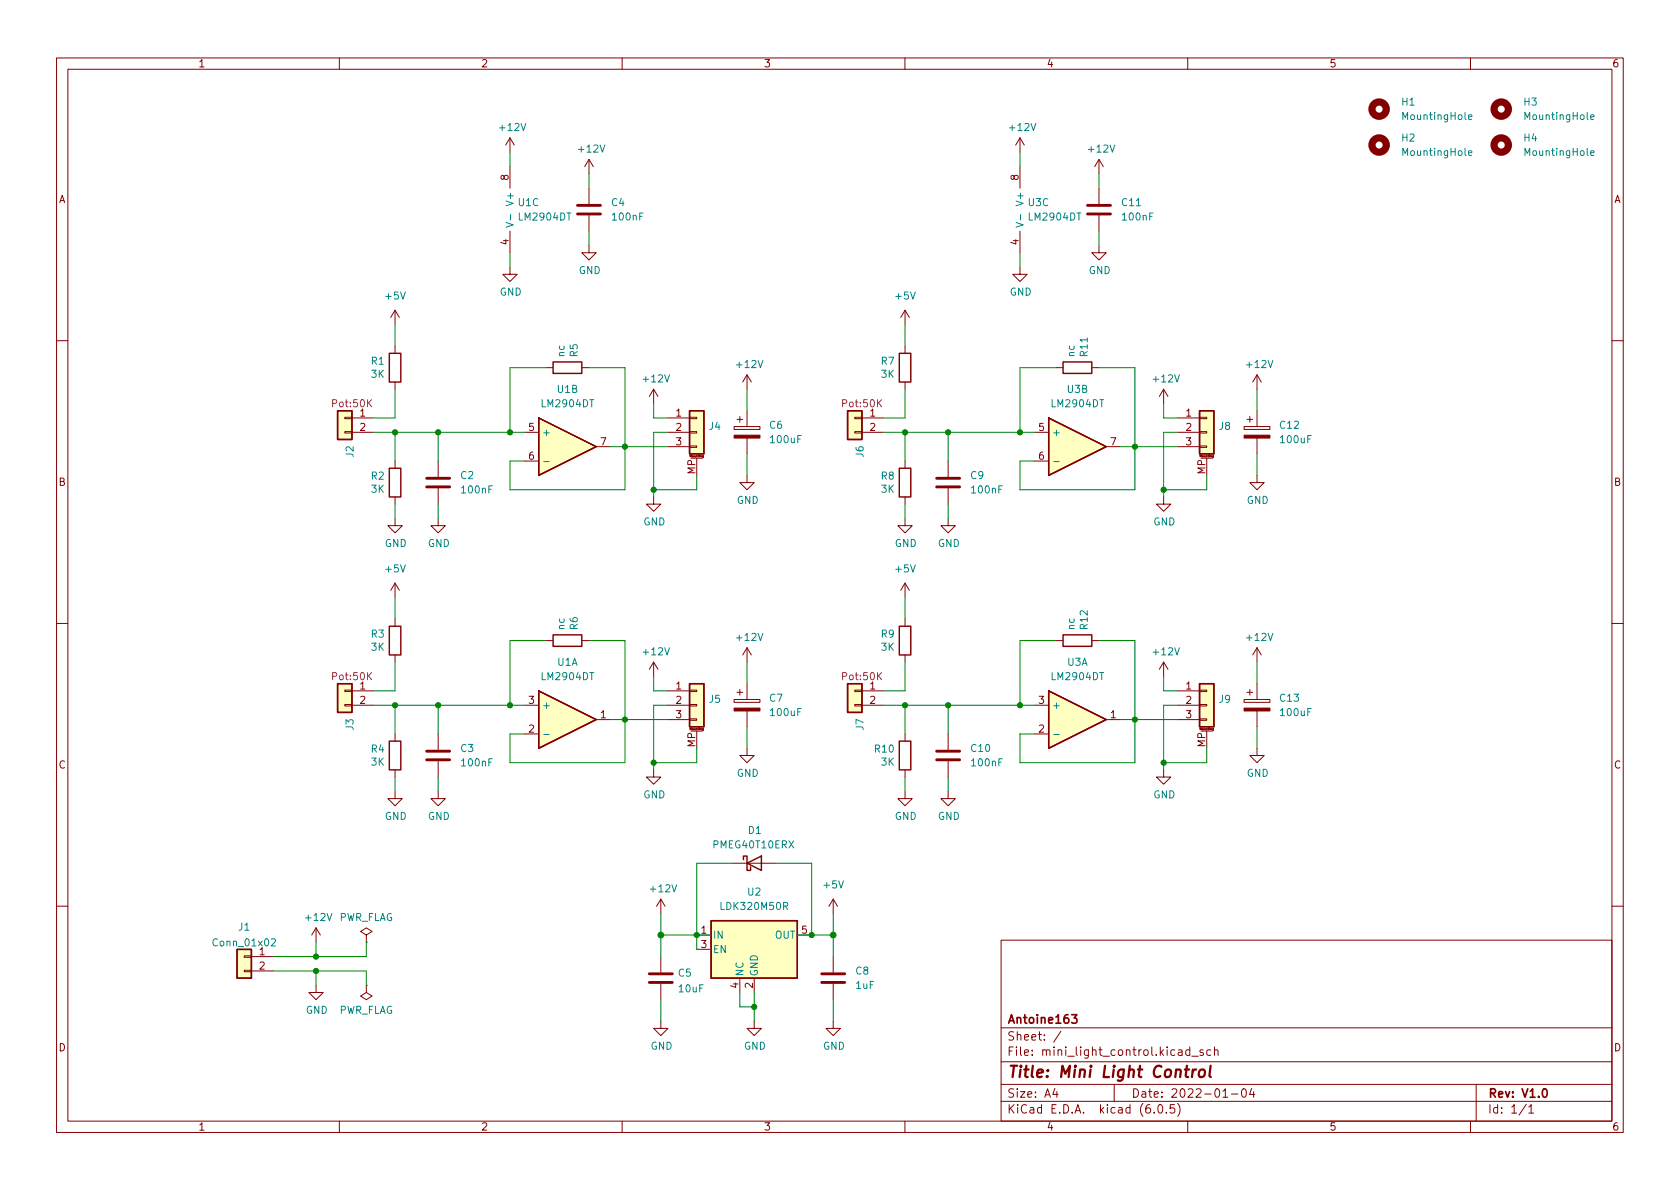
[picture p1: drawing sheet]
<svg xmlns="http://www.w3.org/2000/svg" width="297mm" height="210mm" viewBox="0 0 297 210" stroke-linecap="round" stroke-linejoin="round" font-family="sans-serif">
<g fill="none" stroke="#840000" stroke-width=".18">
<path d="M10 10.2h277v190.1h-277zM12 12.2h273v186.1h-273zM60 10.2v2M110 10.2v2M160 10.2v2M210 10.2v2M260 10.2v2M90.2 24.4v2.5M90.2 29.5v3.8M90.2 24.4l-.8 1.2M90.2 24.4l.7 1.2M104.1 28.2v2.5"/>
<path d="M104.1 33.3v2.8M104.1 38.1v2.8M104.1 28.2l-.7 1.3M104.1 28.2l.8 1.3M180.3 24.4l-.7 1.2M180.3 24.4v2.5M180.3 29.5v3.8M180.3 24.4l.8 1.2M194.3 28.2l-.8 1.3M194.3 28.2v2.5M194.3 33.3v2.8M194.3 38.1v2.8"/>
<path d="M194.3 28.2l.8 1.3M69.8 54.9v2.5M69.8 54.9l-.7 1.2M69.8 54.9l.8 1.2M90.2 47.2v1.3h1.2l-1.2 1.3-1.3-1.3h1.3M90.2 40.9v3.8M104.1 43.4v1.3h1.3l-1.3 1.3-1.2-1.3h1.2M160 54.9v2.5M160 54.9l-.7 1.2M160 54.9l.8 1.2M180.3 47.2v1.3h1.3l-1.3 1.3-1.2-1.3h1.2M180.3 40.9v3.8"/>
<path d="M194.3 43.4v1.3h1.3l-1.3 1.3-1.3-1.3h1.3M10 60.2h2M61 76.3h1.2v.3h-1.2zM61 73.8h1.2v.2h-1.2zM62.2 76.4h3.8M62.2 73.9h3.8M69.8 61.2v1.3M69.8 67.6v1.2M92.7 76.4h2.5M96.5 65h1.3M102.9 65h1.2M105.4 79h2.5"/>
<path d="M115.6 68.8l-.8 1.3M115.6 68.8v2.6M115.6 68.8l.7 1.3M118.1 76.4h3.8M118.1 79h3.8M118.1 73.9h3.8M121.9 78.9h1.3v.2h-1.3zM121.9 76.3h1.3v.3h-1.3zM121.9 73.8h1.3v.2h-1.3zM129.8 75.4h4.6v.5h-4.6zM130.3 74.2h1M130.8 73.7v1"/>
<path d="M132.1 66.3l-.8 1.3M132.1 66.3v2.5M132.1 72.6v2.8M132.1 77.5v2.8M132.1 66.3l.7 1.3M151.1 76.3h1.3v.3h-1.3zM151.1 73.8h1.3v.2h-1.3zM152.4 76.4h3.8M152.4 73.9h3.8M160 61.2v1.3M160 67.6v1.2M182.9 76.4h2.5"/>
<path d="M186.7 65h1.3M193 65h1.3M195.6 79h2.5M205.7 68.8l-.7 1.3M205.7 68.8v2.6M205.7 68.8l.8 1.3M208.3 76.4h3.8M208.3 79h3.8M208.3 73.9h3.8M212.1 78.9h1.3v.2h-1.3zM212.1 76.3h1.3v.3h-1.3zM212.1 73.8h1.3v.2h-1.3z"/>
<path d="M220 75.4h4.5v.5h-4.5zM220.5 74.2h1M221 73.7v1M222.2 66.3v2.5M222.2 72.6v2.8M222.2 77.5v2.8M222.2 66.3l-.7 1.3M222.2 66.3l.8 1.3M285 60.2h2M69.8 91.7v1.3h1.3l-1.3 1.2-1.2-1.2h1.2M69.8 81.5v1.3M69.8 87.9v1.2"/>
<path d="M77.5 91.7v1.3h1.2l-1.2 1.2-1.3-1.2h1.3M77.5 81.5v2.8M77.5 86.4v2.7M92.7 81.5h2.5M115.6 87.9v1.2h1.2l-1.2 1.3-1.3-1.3h1.3M122.2 81h2M123.2 81v3.1M124.4 80.6v.3h-.2M124.4 80.6h-.2v.2h.2M132.1 84.1v1.2h1.2l-1.2 1.3-1.3-1.3h1.3M160 91.7v1.3h1.3l-1.3 1.2-1.3-1.2h1.3M160 81.5v1.3"/>
<path d="M160 87.9v1.2M167.6 91.7v1.3h1.3l-1.3 1.2-1.2-1.2h1.2M167.6 81.5v2.8M167.6 86.4v2.7M182.9 81.5h2.5M205.7 87.9v1.2h1.3l-1.3 1.3-1.2-1.3h1.2M212.3 81h2.1M213.4 81v3.1M214.5 80.6v.3h-.1M214.5 80.6h-.1v.2h.1M222.2 84.1v1.2h1.3l-1.3 1.3-1.2-1.3h1.2M10 110.2h2"/>
<path d="M69.8 103.1v2.6M69.8 109.5v1.2M69.8 115.8v1.3M69.8 103.1l-.7 1.3M69.8 103.1l.8 1.3M96.5 113.3h1.3M102.9 113.3h1.2M115.6 117.1v2.5M115.6 117.1l-.8 1.3M115.6 117.1l.7 1.3M132.1 114.5v2.6M132.1 114.5l-.8 1.3"/>
<path d="M132.1 114.5l.7 1.3M160 103.1v2.6M160 109.5v1.2M160 115.8v1.3M160 103.1l-.7 1.3M160 103.1l.8 1.3M186.7 113.3h1.3M193 113.3h1.3M205.7 117.1v2.5M205.7 117.1l-.7 1.3M205.7 117.1l.8 1.3M222.2 114.5l-.7 1.3"/>
<path d="M222.2 114.5v2.6M222.2 114.5l.8 1.3M285 110.2h2M61 124.6h1.2v.2h-1.2zM61 122h1.2v.3h-1.2zM62.2 122.2h3.8M62.2 124.7h3.8M69.8 139.9v1.3h1.3l-1.3 1.3-1.2-1.3h1.2M69.8 129.8v1.3M69.8 136.1v1.3M77.5 139.9v1.3h1.2l-1.2 1.3-1.3-1.3h1.3M77.5 129.8v2.8"/>
<path d="M77.5 134.6v2.8M92.7 124.7h2.5M92.7 129.8h2.5M105.4 127.2h2.5M115.6 136.1v1.3h1.2l-1.2 1.3-1.3-1.3h1.3M118.1 122.2h3.8M118.1 124.7h3.8M118.1 127.2h3.8M121.9 127.1h1.3v.3h-1.3zM121.9 124.6h1.3v.2h-1.3zM121.9 122h1.3v.3h-1.3zM122.2 129.3h2"/>
<path d="M123.2 129.3v3M124.4 128.8v.3l-.2 .1M124.4 128.8l-.2 .1v.2h.2M129.8 123.7h4.6v.5h-4.6zM130.3 122.4h1M130.8 121.9v1M132.1 132.3v1.3h1.2l-1.2 1.3-1.3-1.3h1.3M132.1 120.9v2.8M132.1 125.7v2.8M151.1 124.6h1.3v.2h-1.3zM151.1 122h1.3v.3h-1.3zM152.4 122.2h3.8"/>
<path d="M152.4 124.7h3.8M160 139.9v1.3h1.3l-1.3 1.3-1.3-1.3h1.3M160 129.8v1.3M160 136.1v1.3M167.6 139.9v1.3h1.3l-1.3 1.3-1.2-1.3h1.2M167.6 129.8v2.8M167.6 134.6v2.8M182.9 124.7h2.5M182.9 129.8h2.5M195.6 127.2h2.5M205.7 136.1v1.3h1.3l-1.3 1.3-1.2-1.3h1.2M208.3 122.2h3.8"/>
<path d="M208.3 124.7h3.8M208.3 127.2h3.8M212.1 127.1h1.3v.3h-1.3zM212.1 124.6h1.3v.2h-1.3zM212.1 122h1.3v.3h-1.3zM212.3 129.3h2.1M213.4 129.3v3M214.5 128.8v.3l-.1 .1M214.5 128.8l-.1 .1v.2h.1M220 123.7h4.5v.5h-4.5zM220.5 122.4h1M221 121.9v1"/>
<path d="M222.2 132.3v1.3h1.3l-1.3 1.3-1.2-1.3h1.2M222.2 120.9v2.8M222.2 125.7v2.8M116.8 159l-.7 1.3M116.8 159v2.5M116.8 159l.8 1.3M129.5 152.6h7.7M147.3 159l-.7 1.3M147.3 159v2.5M147.3 159l.8 1.3M10 160.2h2M43.2 171.6h1.2v.2h-1.2z"/>
<path d="M43.2 169h1.2v.3h-1.2zM44.4 169.2h3.9M44.4 171.7h3.9M55.9 174.2v1.3h1.2l-1.2 1.3-1.3-1.3h1.3M55.9 164.1l-.8 1.2M55.9 164.1v2.5M55.9 164.1l.7 1.2M64.8 165.3l1-.6-1-.6-1 .6 1 .6v1.3M64.8 166.6h.1M64.8 174.2v1.3l1 .6-1 .7-1-.7 1-.6M64.8 174.2h.1M116.8 169.2v2.8"/>
<path d="M116.8 174v2.8M123.2 165.3h2.5M123.2 167.9h2.5M130.8 173v2.5M133.3 173v2.5M141 165.3h2.5M147.3 169.2v2.8M147.3 174v2.8M177 166.3h108v32h-108zM285 160.2h2M60 198.3v2M110 198.3v2"/>
<path d="M116.8 180.6v1.3h1.3l-1.3 1.2-1.2-1.2h1.2M133.3 180.6v1.3h1.3l-1.3 1.2-1.2-1.2h1.2M147.3 180.6v1.3h1.3l-1.3 1.2-1.3-1.2h1.3M160 198.3v2M177 194.8h108M177 191.8h108M177 187.8h108M177 181.8h108M186.5 192.5l-.4 1h1M186.9 193v1M187.6 182.4l-1.3 1.9M197 191.8v3"/>
<path d="M204.1 196.7v.1M204.9 195.4l.2-.1a.81 .81 0 0 1 .6 .7 .81 .81 0 0 1-.3 .8h-.2a.81 .81 0 0 1-.6-.6 .81 .81 0 0 1 .3-.8zM206.2 196.7v.1M207.6 195.3h-.7v.7l.2-.1 .5 .1 .1 .2-.1 .5-.2 .1-.5-.1M208.2 195.1a1.72 1.72 0 0 1 0 2.3M210 198.3v2M210.4 185.7l-.5-.1-.3 .3v.4l.2 .3h.6M210.4 185.1v1.5M210.7 186.8h1.2M212.7 185.7l-.3-.1-.3 .2 .1 .3 .5 .1v.4h-.6M214.1 185.7l-.5-.1-.2 .3v.4l.1 .3h.6M214.7 185.8l.2-.2 .4 .1 .1 .9"/>
<path d="M214.7 185.1v1.5M216.2 194h.9M217.7 193.5h1.2M219.7 192.6l.2-.1a.81 .81 0 0 1 .5 .7 .81 .81 0 0 1-.3 .8h-.1a.81 .81 0 0 1-.6-.6 .81 .81 0 0 1 .3-.8zM221.3 192.5l-.4 1h1M221.6 193v1M260 198.3v2M261 191.8v6.5M269.9 195.3l-1.3 1.9M270.3 195.8l.4-.5v1.5M270.3 196.8h.9"/>
</g>
<path d="M189.5 179.4h.9l-.5 .6 .4 .1v.7l-.2 .1h-.4l-.2-.1M272.9 192.6l.2-.1a.8 .8 0 0 1 .5 .8 .8 .8 0 0 1-.5 .7 1 1 0 0 1-.2-1.4z" fill="none" stroke="#840000" stroke-width=".3"/>
<path d="M210.9 189.1l-.1 1.4M211.5 189.1l-.4 .1-.2 .3M212.1 189.3a.52 .52 0 0 1 .6-.2 .52 .52 0 0 1 .4 .4l-.1 .6a.55 .55 0 0 1-.5 .4 .55 .55 0 0 1-.6-.4zM214 188.5l-.2 1.7 .3 .3" fill="none" stroke="#840000" stroke-width=".4"/>
<g fill="#840000" stroke="#840000" stroke-width=".18">
<path d="M220 125.2h4.5v.5h-4.5z"/>
<path d="M129.8 125.2h4.6v.5h-4.6z"/>
<path d="M129.8 77h4.6v.5h-4.6z"/>
<path d="M220 77h4.5v.5h-4.5z"/>
</g>
<g fill="none" stroke="#840000" stroke-width=".25">
<path d="M59.7 72.6h2.5v5.1h-2.5zM68.8 62.5h2.1v5.1h-2.1zM95.2 73.9l10.2 5.1-10.2 5.1zM97.8 64h5.1v2h-5.1zM121.9 72.6h2.6v7.7h-2.6zM149.9 72.6h2.5v5.1h-2.5zM159 62.5h2v5.1h-2zM185.4 73.9l10.2 5.1-10.2 5.1zM188 64h5v2h-5zM212.1 72.6h2.5v7.7h-2.5zM68.8 82.8h2.1v5.1h-2.1zM159 82.8h2v5.1h-2z"/>
<path d="M68.8 110.7h2.1v5.1h-2.1zM97.8 112.3h5.1v2h-5.1zM159 110.7h2v5.1h-2zM188 112.3h5v2h-5zM59.7 120.9h2.5v5.1h-2.5zM68.8 131.1h2.1v5h-2.1zM95.2 122.2l10.2 5-10.2 5.1zM121.9 120.9h2.6v7.6h-2.6zM149.9 120.9h2.5v5.1h-2.5zM159 131.1h2v5h-2zM185.4 122.2l10.2 5-10.2 5.1zM212.1 120.9h2.5v7.6h-2.5z"/>
<path d="M131.4 152v-.6h.7v2.5h.6v-.6M132.1 152.6l2.5-1.2v2.5zM41.9 167.9h2.5v5.1h-2.5zM125.7 162.8h15.3v10.2h-15.3z"/>
</g>
<g fill="#ffffc2" stroke="#ffffc2" stroke-width=".18">
<path d="M95.2 73.9l10.2 5.1-10.2 5.1z"/>
<path d="M212.1 120.9h2.5v7.6h-2.5z"/>
<path d="M212.1 72.6h2.5v7.7h-2.5z"/>
<path d="M125.7 162.8h15.3v10.2h-15.3z"/>
<path d="M121.9 72.6h2.6v7.7h-2.6z"/>
<path d="M121.9 120.9h2.6v7.6h-2.6z"/>
<path d="M59.7 120.9h2.5v5.1h-2.5z"/>
<path d="M185.4 73.9l10.2 5.1-10.2 5.1z"/>
<path d="M149.9 120.9h2.5v5.1h-2.5z"/>
<path d="M41.9 167.9h2.5v5.1h-2.5z"/>
<path d="M95.2 122.2l10.2 5-10.2 5.1z"/>
<path d="M149.9 72.6h2.5v5.1h-2.5z"/>
<path d="M59.7 72.6h2.5v5.1h-2.5z"/>
<path d="M185.4 122.2l10.2 5-10.2 5.1z"/>
</g>
<g fill="none" stroke="#008484" stroke-width=".18">
<path d="M89.5 39.3l1.2 .5-1.2 .4M90.3 37.9v1M179.6 39.3l1.3 .5-1.3 .4M180.4 37.9v1M259.6 27.1l.6-.2v-.2l-.4-.1-.2 .2 .1 .6h.5M259.6 20.7l.6-.1v-.2l-.4-.1-.2 .2 .1 .6h.5M281.2 27.1l.6-.2v-.2l-.4-.1-.2 .2 .1 .6h.5M281.2 20.7l.6-.1v-.2l-.4-.1-.2 .2 .1 .6h.5M96.1 81.6h1M186.3 81.6h1M96.1 129.9h1M186.3 129.9h1"/>
<path d="M48 166.1l.5-.1 .2 .4-.8 .9h.8"/>
</g>
<g fill="none" stroke="#840000" stroke-width=".51">
<path d="M102.1 37.8h4.1M102.1 36.3h4.1M192.3 37.8h4M192.3 36.3h4M75.4 86.1h4.1M75.4 84.6h4.1M165.6 86.1h4.1M165.6 84.6h4.1M75.4 134.4h4.1M75.4 132.8h4.1M165.6 134.4h4.1M165.6 132.8h4.1"/>
<path d="M114.8 173.7h4.1M114.8 172.2h4.1M145.3 173.7h4.1M145.3 172.2h4.1"/>
</g>
<g fill="none" stroke="#840000" stroke-width="1.3">
<circle cx="243.8" cy="19.3" r="1.27"/>
<circle cx="265.4" cy="19.3" r="1.27"/>
<circle cx="243.8" cy="25.6" r="1.27"/>
<circle cx="265.4" cy="25.6" r="1.27"/>
</g>
<g fill="none" stroke="#008400" stroke-width=".18">
<path d="M90.2 26.9v2.6M104.1 30.7v2.6M180.3 26.9v2.6M194.3 30.7v2.6M69.8 57.4v3.8M90.2 44.7v2.5M104.1 40.9v2.5M160 57.4v3.8M180.3 44.7v2.5M194.3 40.9v2.5M66 76.4h26.7M69.8 68.8v5.1h-3.8"/>
<path d="M69.8 76.4v5.1M77.5 76.4v5.1M96.5 65h-6.3v11.4M104.1 65h6.4v21.6h-20.3v-5.1h2.5M107.9 79h10.2M115.6 71.4v2.5h2.5M118.1 76.4h-2.5v11.5M132.1 68.8v3.8M156.2 76.4h26.7M160 68.8v5.1h-3.8M160 76.4v5.1M167.6 76.4v5.1"/>
<path d="M186.7 65h-6.4v11.4M194.3 65h6.4v21.6h-20.4v-5.1h2.6M198.1 79h10.2M205.7 71.4v2.5h2.6M208.3 76.4h-2.6v11.5M222.2 68.8v3.8M69.8 89.1v2.6M77.5 89.1v2.6M123.2 84.1v2.5h-7.6M132.1 80.3v3.8M160 89.1v2.6M167.6 89.1v2.6"/>
<path d="M213.4 84.1v2.5h-7.7M222.2 80.3v3.8M69.8 105.7v3.8M69.8 117.1v5.1h-3.8M96.5 113.3h-6.3v11.4M104.1 113.3h6.4v21.6h-20.3v-5.1h2.5M115.6 119.6v2.6h2.5M132.1 117.1v3.8M160 105.7v3.8M160 117.1v5.1h-3.8M186.7 113.3h-6.4v11.4M194.3 113.3h6.4v21.6h-20.4v-5.1h2.6"/>
<path d="M205.7 119.6v2.6h2.6M222.2 117.1v3.8M66 124.7h26.7M69.8 124.7v5.1M69.8 137.4v2.5M77.5 124.7v5.1M77.5 137.4v2.5M107.9 127.2h10.2M118.1 124.7h-2.5v11.4M123.2 132.3v2.6h-7.6M132.1 128.5v3.8M156.2 124.7h26.7"/>
<path d="M160 124.7v5.1M160 137.4v2.5M167.6 124.7v5.1M167.6 137.4v2.5M198.1 127.2h10.2M208.3 124.7h-2.6v11.4M213.4 132.3v2.6h-7.7M222.2 128.5v3.8M129.5 152.6h-6.3v15.3h2.5M137.2 152.6h6.3v12.7M48.3 171.7h16.5v2.5M55.9 166.6v2.6"/>
<path d="M55.9 171.7v2.5M64.8 166.6v2.6h-16.5M116.8 165.3h8.9M116.8 161.5v7.7M116.8 176.8v3.8M130.8 175.5v2.5h2.5M133.3 175.5v5.1M141 165.3h6.3M147.3 161.5v7.7M147.3 176.8v3.8"/>
</g>
<g fill="#008400" stroke="#008400" stroke-width=".18">
<circle cx="110.5" cy="127.2" r=".46"/>
<circle cx="90.2" cy="124.7" r=".46"/>
<circle cx="77.5" cy="124.7" r=".46"/>
<circle cx="69.8" cy="124.7" r=".46"/>
<circle cx="180.3" cy="124.7" r=".46"/>
<circle cx="200.7" cy="127.2" r=".46"/>
<circle cx="205.7" cy="134.9" r=".46"/>
<circle cx="160" cy="124.7" r=".46"/>
<circle cx="167.6" cy="124.7" r=".46"/>
<circle cx="55.9" cy="171.7" r=".46"/>
<circle cx="55.9" cy="169.2" r=".46"/>
<circle cx="200.7" cy="79" r=".46"/>
<circle cx="205.7" cy="86.6" r=".46"/>
<circle cx="133.3" cy="178" r=".46"/>
<circle cx="123.2" cy="165.3" r=".46"/>
<circle cx="116.8" cy="165.3" r=".51"/>
<circle cx="115.6" cy="134.9" r=".46"/>
<circle cx="143.5" cy="165.3" r=".46"/>
<circle cx="147.3" cy="165.3" r=".51"/>
<circle cx="77.5" cy="76.4" r=".46"/>
<circle cx="110.5" cy="79" r=".46"/>
<circle cx="115.6" cy="86.6" r=".46"/>
<circle cx="90.2" cy="76.4" r=".46"/>
<circle cx="69.8" cy="76.4" r=".46"/>
<circle cx="167.6" cy="76.4" r=".46"/>
<circle cx="180.3" cy="76.4" r=".46"/>
<circle cx="160" cy="76.4" r=".46"/>
</g>
<text font-size="2.8" fill="#840000" x="178" y="190.6">Title: Mini Light Control</text>
<g font-size="2.1" fill="#840000">
<text x="178" y="184">Sheet: /</text>
<text x="178" y="181">Antoine163</text>
<text x="178" y="186.7">File: mini_light_control.kicad_sch</text>
<text x="178" y="196.9">KiCad E.D.A. kicad (6.0.5)</text>
<text x="178" y="194.1">Size: A4</text>
<text x="200" y="194.1">Date: 2022-01-04</text>
<text x="263" y="194.1">Rev: V1.0</text>
<text x="263" y="196.9">Id: 1/1</text>
</g>
<g font-size="1.8" fill="#840000">
<text x="35" y="11.9">1</text>
<text x="85" y="11.9">2</text>
<text x="135" y="11.9">3</text>
<text x="185" y="11.9">4</text>
<text x="235" y="11.9">5</text>
<text x="285" y="11.9">6</text>
<text x="10.3" y="35.9">A</text>
<text x="89.9" y="31.9" transform="rotate(-90 89.9 31.9)">8</text>
<text x="180.1" y="31.9" transform="rotate(-90 180.1 31.9)">8</text>
<text x="285.3" y="35.9">A</text>
<text x="89.9" y="43.3" transform="rotate(-90 89.9 43.3)">4</text>
<text x="180.1" y="43.3" transform="rotate(-90 180.1 43.3)">4</text>
<text x="63.6" y="73.7">1</text>
<text x="63.6" y="76.2">2</text>
<text x="93.5" y="76.2">5</text>
<text x="119.5" y="73.7">1</text>
<text x="119.5" y="76.2">2</text>
<text x="153.8" y="73.7">1</text>
<text x="153.8" y="76.2">2</text>
<text x="183.7" y="76.2">5</text>
<text x="209.7" y="73.7">1</text>
<text x="209.7" y="76.2">2</text>
<text x="93.5" y="81.3">6</text>
<text x="106.2" y="78.7">7</text>
<text x="119.5" y="78.7">3</text>
<text x="122.9" y="83.9" transform="rotate(-90 122.9 83.9)">MP</text>
<text x="183.7" y="81.3">6</text>
<text x="196.4" y="78.7">7</text>
<text x="209.7" y="78.7">3</text>
<text x="213.1" y="83.9" transform="rotate(-90 213.1 83.9)">MP</text>
<text x="10.3" y="85.9">B</text>
<text x="285.3" y="85.9">B</text>
<text x="63.6" y="121.9">1</text>
<text x="63.6" y="124.5">2</text>
<text x="93.5" y="124.5">3</text>
<text x="119.5" y="121.9">1</text>
<text x="119.5" y="124.5">2</text>
<text x="153.8" y="121.9">1</text>
<text x="153.8" y="124.5">2</text>
<text x="183.7" y="124.5">3</text>
<text x="209.7" y="121.9">1</text>
<text x="209.7" y="124.5">2</text>
<text x="93.5" y="129.5">2</text>
<text x="106.2" y="127">1</text>
<text x="119.5" y="127">3</text>
<text x="183.7" y="129.5">2</text>
<text x="196.4" y="127">1</text>
<text x="209.7" y="127">3</text>
<text x="10.3" y="135.9">C</text>
<text x="122.9" y="132.1" transform="rotate(-90 122.9 132.1)">MP</text>
<text x="213.1" y="132.1" transform="rotate(-90 213.1 132.1)">MP</text>
<text x="285.3" y="135.9">C</text>
<text x="124" y="165.1">1</text>
<text x="124" y="167.6">3</text>
<text x="141.7" y="165.1">5</text>
<text x="45.9" y="168.9">1</text>
<text x="45.9" y="171.4">2</text>
<text x="130.6" y="174.7" transform="rotate(-90 130.6 174.7)">4</text>
<text x="133.1" y="174.7" transform="rotate(-90 133.1 174.7)">2</text>
<text x="10.3" y="185.9">D</text>
<text x="285.3" y="185.9">D</text>
<text x="35" y="199.9">1</text>
<text x="85" y="199.9">2</text>
<text x="135" y="199.9">3</text>
<text x="185" y="199.9">4</text>
<text x="235" y="199.9">5</text>
<text x="285" y="199.9">6</text>
</g>
<g font-size="1.8" fill="#008484">
<text x="88.5" y="23.2">+12V</text>
<text x="178.6" y="23.2">+12V</text>
<text x="247.9" y="18.7">H1</text>
<text x="248.2" y="21.2">MountingHole</text>
<text x="269.5" y="18.7">H3</text>
<text x="269.8" y="21.2">MountingHole</text>
<text x="102.4" y="27">+12V</text>
<text x="192.6" y="27">+12V</text>
<text x="247.9" y="25">H2</text>
<text x="248.2" y="27.6">MountingHole</text>
<text x="269.5" y="25">H4</text>
<text x="269.8" y="27.6">MountingHole</text>
<text x="90.8" y="36" transform="rotate(-90 90.8 36)">V+</text>
<text x="181" y="36" transform="rotate(-90 181 36)">V+</text>
<text x="91.7" y="36.4">U1C</text>
<text x="91.9" y="39">LM2904DT</text>
<text x="108.1" y="36.4">C4</text>
<text x="108.4" y="39">100nF</text>
<text x="181.8" y="36.4">U3C</text>
<text x="182" y="39">LM2904DT</text>
<text x="198.4" y="36.4">C11</text>
<text x="198.6" y="39">100nF</text>
<text x="68.3" y="53">+5V</text>
<text x="88.3" y="52.3">GND</text>
<text x="102.3" y="48.5">GND</text>
<text x="158.4" y="53">+5V</text>
<text x="178.5" y="52.3">GND</text>
<text x="192.5" y="48.5">GND</text>
<text x="65.6" y="64.5">R1</text>
<text x="99.8" y="63.1" transform="rotate(-90 99.8 63.1)">nc</text>
<text x="102.1" y="63.1" transform="rotate(-90 102.1 63.1)">R5</text>
<text x="130.4" y="65.1">+12V</text>
<text x="155.8" y="64.5">R7</text>
<text x="190" y="63.1" transform="rotate(-90 190 63.1)">nc</text>
<text x="192.3" y="63" transform="rotate(-90 192.3 63)">R11</text>
<text x="220.5" y="65.1">+12V</text>
<text x="65.6" y="66.8">3K</text>
<text x="98.6" y="69.5">U1B</text>
<text x="113.9" y="67.6">+12V</text>
<text x="155.8" y="66.8">3K</text>
<text x="188.7" y="69.5">U3B</text>
<text x="204" y="67.6">+12V</text>
<text x="95.8" y="77.1">+</text>
<text x="95.9" y="72">LM2904DT</text>
<text x="125.4" y="76">J4</text>
<text x="136.1" y="75.8">C6</text>
<text x="185.9" y="77.1">+</text>
<text x="186.1" y="72">LM2904DT</text>
<text x="215.6" y="76">J8</text>
<text x="226.4" y="75.8">C12</text>
<text x="62.5" y="80.8" transform="rotate(-90 62.5 80.8)">J2</text>
<text x="136.3" y="78.4">100uF</text>
<text x="152.7" y="80.8" transform="rotate(-90 152.7 80.8)">J6</text>
<text x="226.5" y="78.4">100uF</text>
<text x="65.6" y="84.8">R2</text>
<text x="65.6" y="87.1">3K</text>
<text x="81.5" y="84.7">C2</text>
<text x="81.7" y="87.2">100nF</text>
<text x="130.2" y="89.1">GND</text>
<text x="155.8" y="84.8">R8</text>
<text x="155.8" y="87.1">3K</text>
<text x="171.6" y="84.7">C9</text>
<text x="171.9" y="87.2">100nF</text>
<text x="220.4" y="89.1">GND</text>
<text x="113.7" y="92.9">GND</text>
<text x="203.9" y="92.9">GND</text>
<text x="68" y="96.7">GND</text>
<text x="68.3" y="101.2">+5V</text>
<text x="75.6" y="96.7">GND</text>
<text x="158.2" y="96.7">GND</text>
<text x="158.4" y="101.2">+5V</text>
<text x="165.8" y="96.7">GND</text>
<text x="65.6" y="112.7">R3</text>
<text x="99.8" y="111.4" transform="rotate(-90 99.8 111.4)">nc</text>
<text x="102.1" y="111.3" transform="rotate(-90 102.1 111.3)">R6</text>
<text x="130.4" y="113.3">+12V</text>
<text x="155.8" y="112.7">R9</text>
<text x="190" y="111.4" transform="rotate(-90 190 111.4)">nc</text>
<text x="192.3" y="111.2" transform="rotate(-90 192.3 111.2)">R12</text>
<text x="220.5" y="113.3">+12V</text>
<text x="65.6" y="115.1">3K</text>
<text x="98.6" y="117.7">U1A</text>
<text x="113.9" y="115.9">+12V</text>
<text x="155.8" y="115.1">3K</text>
<text x="188.7" y="117.7">U3A</text>
<text x="204" y="115.9">+12V</text>
<text x="95.8" y="125.3">+</text>
<text x="95.9" y="120.3">LM2904DT</text>
<text x="125.4" y="124.3">J5</text>
<text x="136.1" y="124.1">C7</text>
<text x="185.9" y="125.3">+</text>
<text x="186.1" y="120.3">LM2904DT</text>
<text x="215.6" y="124.3">J9</text>
<text x="226.4" y="124.1">C13</text>
<text x="62.5" y="129.1" transform="rotate(-90 62.5 129.1)">J3</text>
<text x="136.3" y="126.6">100uF</text>
<text x="152.7" y="129.1" transform="rotate(-90 152.7 129.1)">J7</text>
<text x="226.5" y="126.6">100uF</text>
<text x="65.6" y="133.1">R4</text>
<text x="65.6" y="135.4">3K</text>
<text x="81.5" y="133">C3</text>
<text x="81.7" y="135.5">100nF</text>
<text x="130.2" y="137.4">GND</text>
<text x="154.7" y="133.1">R10</text>
<text x="155.8" y="135.4">3K</text>
<text x="171.8" y="133">C10</text>
<text x="171.9" y="135.5">100nF</text>
<text x="220.4" y="137.4">GND</text>
<text x="113.7" y="141.2">GND</text>
<text x="203.9" y="141.2">GND</text>
<text x="68" y="145">GND</text>
<text x="75.6" y="145">GND</text>
<text x="132.3" y="147.5">D1</text>
<text x="158.2" y="145">GND</text>
<text x="165.8" y="145">GND</text>
<text x="126.3" y="150">PMEG40T10ERX</text>
<text x="115.1" y="157.8">+12V</text>
<text x="127.7" y="160.9">LDK320M50R</text>
<text x="132.2" y="158.4">U2</text>
<text x="145.7" y="157.1">+5V</text>
<text x="38" y="167.3">Conn_01x02</text>
<text x="42.2" y="164.6">J1</text>
<text x="54.2" y="162.9">+12V</text>
<text x="59.8" y="162.9">PWR_FLAG</text>
<text x="126" y="166">IN</text>
<text x="137" y="166">OUT</text>
<text x="119.9" y="172.7">C5</text>
<text x="126" y="168.5">EN</text>
<text x="131.4" y="172.7" transform="rotate(-90 131.4 172.7)">NC</text>
<text x="134" y="172.7" transform="rotate(-90 134 172.7)">GND</text>
<text x="151.3" y="172.3">C8</text>
<text x="54" y="179.3">GND</text>
<text x="59.8" y="179.3">PWR_FLAG</text>
<text x="120.1" y="175.5">10uF</text>
<text x="151.4" y="174.9">1uF</text>
<text x="115" y="185.6">GND</text>
<text x="131.5" y="185.6">GND</text>
<text x="145.5" y="185.6">GND</text>
</g>
<g font-size="1.8" fill="#840084">
<text x="58.9" y="72">Pot:50K</text>
<text x="149.1" y="72">Pot:50K</text>
<text x="58.9" y="120.3">Pot:50K</text>
<text x="149.1" y="120.3">Pot:50K</text>
</g>
<g font-size=".5" fill="#840000">
<text x="122" y="80.8">Mounting</text>
<text x="212.2" y="80.8">Mounting</text>
<text x="122" y="129.1">Mounting</text>
<text x="212.2" y="129.1">Mounting</text>
</g>
</svg>
